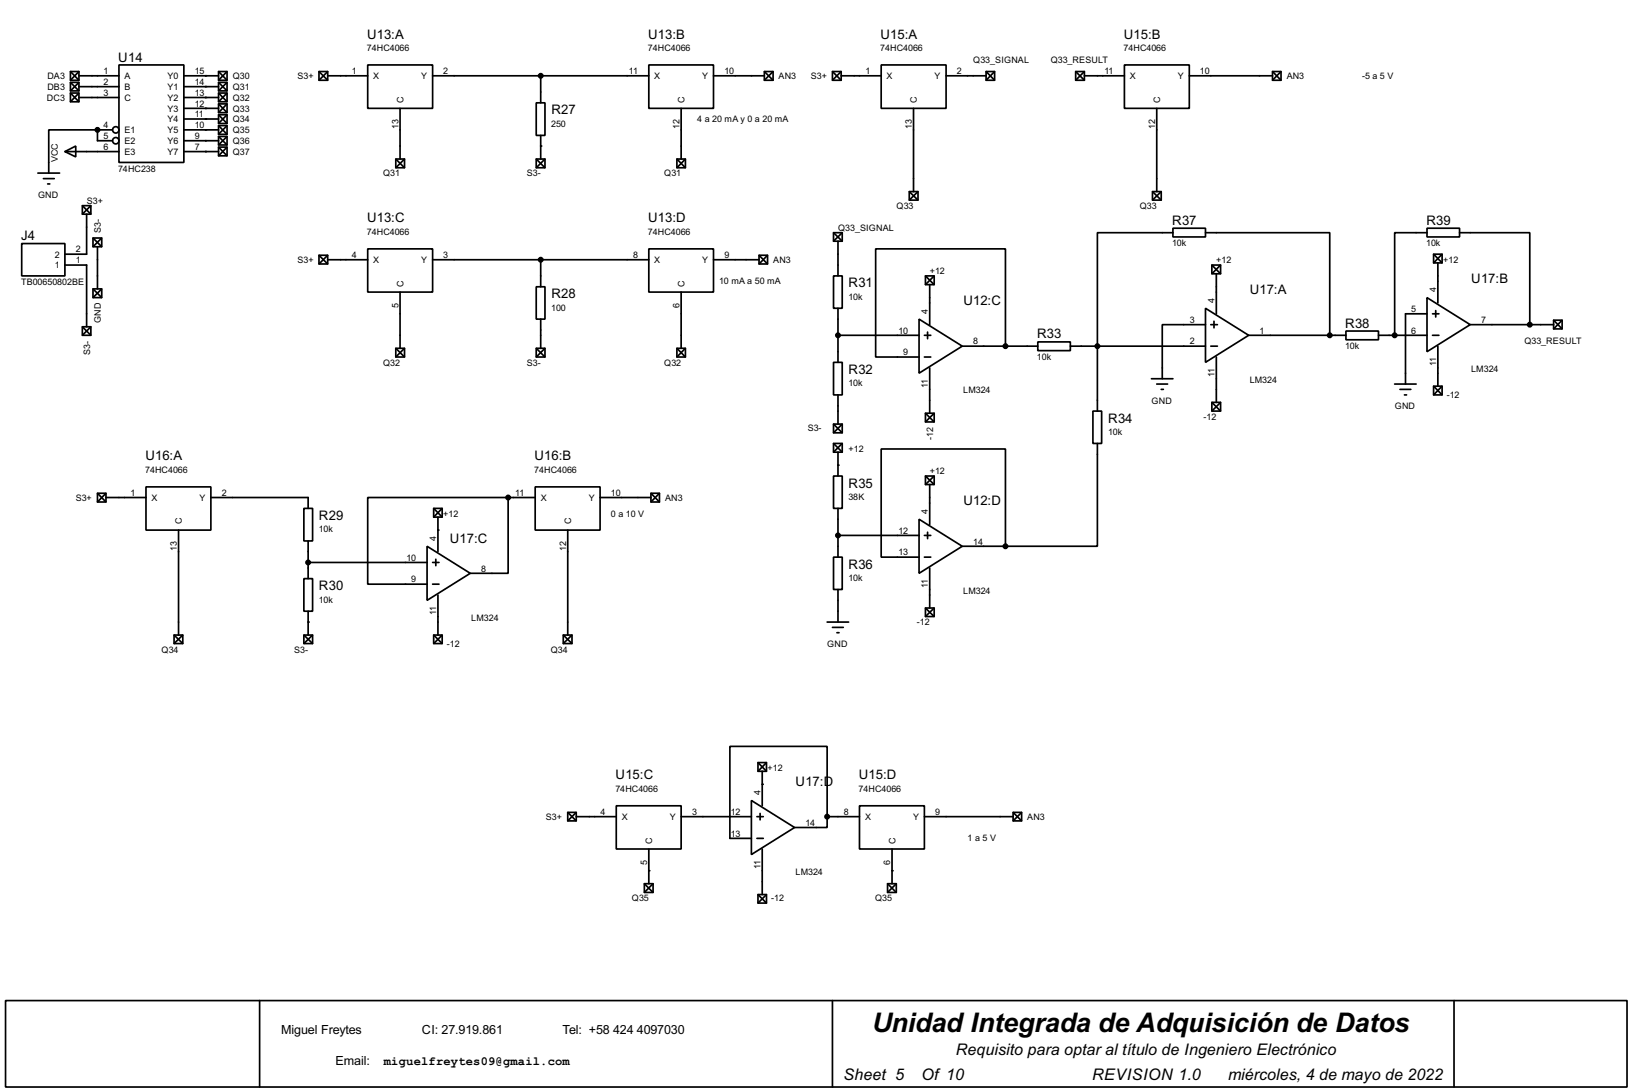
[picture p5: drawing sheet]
<svg xmlns="http://www.w3.org/2000/svg" width="383mm" height="256mm" viewBox="0 0 383 256" stroke-linecap="round" stroke-linejoin="round" font-family="sans-serif">
<g fill="none" stroke="#000" stroke-width=".4">
<path d="M16.6 16.8h2v2.1h-2zM16.6 19.4h2v2h-2zM16.6 16.8l2 2.1M16.6 19.4l2 2M18.6 17.8h9.4M18.6 16.8l-2 2.1M18.6 19.4l-2 2M28 15.3h15.2v22.9h-15.2zM43.2 17.8h8.2M51.4 16.8h2v2.1h-2zM51.4 19.4h2v2h-2zM51.4 16.8l2 2.1"/>
<path d="M51.4 19.4l2 2M53.4 16.8l-2 2.1M53.4 19.4l-2 2M75 16.8h2v2.1h-2zM75 16.8l2 2.1M77 17.8h9.4M77 16.8l-2 2.1M86.4 15.3h15.3v10.2h-15.3zM101.7 17.8h50.8M127.1 17.8v6.4M152.5 15.3h15.2v10.2h-15.2zM167.7 17.8h11.9"/>
<path d="M179.6 16.8h2.1v2.1h-2.1zM179.6 16.8l2.1 2.1M181.7 16.8l-2.1 2.1M195.6 16.8h2.1v2.1h-2.1zM195.6 16.8l2.1 2.1M197.7 17.8h9.4M197.7 16.8l-2.1 2.1M207.1 15.3h15.2v10.2h-15.2zM222.3 17.8h9.4M231.7 16.8h2v2.1h-2zM231.7 16.8l2 2.1M233.7 16.8l-2 2.1"/>
<path d="M252.8 16.8h2v2.1h-2zM252.8 16.8l2 2.1M254.8 17.8h9.4M254.8 16.8l-2 2.1M264.2 15.3h15.3v10.2h-15.3zM279.5 17.8h19.5M299 16.8h2v2.1h-2zM299 16.8l2 2.1M301 16.8l-2 2.1M15.3 35.6l2.5-1.3v2.6zM15.3 35.6h12.7M16.6 21.9h2v2h-2z"/>
<path d="M16.6 21.9l2 2M18.6 20.4h9.4M18.6 22.9h9.4M18.6 21.9l-2 2M22.9 30.5h-11.4v10.2M22.9 30.5v2.6h3.6M22.9 30.5h3.6M43.2 20.4h8.2M43.2 35.6h8.2M43.2 22.9h8.2M43.2 25.5h8.2M43.2 28h8.2"/>
<path d="M43.2 30.5h8.2M43.2 33.1h8.2M51.4 21.9h2v2h-2zM51.4 24.4h2v2.1h-2zM51.4 27h2v2h-2zM51.4 29.5h2v2.1h-2zM51.4 32.1h2v2h-2zM51.4 34.6h2v2h-2zM51.4 21.9l2 2M51.4 24.4l2 2.1M51.4 27l2 2M51.4 29.5l2 2.1"/>
<path d="M51.4 32.1l2 2M51.4 34.6l2 2M53.4 21.9l-2 2M53.4 24.4l-2 2.1M53.4 27l-2 2M53.4 29.5l-2 2.1M53.4 32.1l-2 2M53.4 34.6l-2 2M93 37.4h2.1v2h-2.1zM93 37.4l2.1 2M94 25.5v11.9M95.1 37.4l-2.1 2"/>
<path d="M126 37.4h2.1v2h-2.1zM126 24.2h2.1v7.6h-2.1zM126 37.4l2.1 2M127.1 31.8v5.6M128.1 37.4l-2.1 2M159.1 37.4h2v2h-2zM159.1 37.4l2 2M160.1 25.5v11.9M161.1 37.4l-2 2M214.7 25.5v19.5M271.8 25.5v19.5M5.1 57.2h10.2v7.6h-10.2z"/>
<path d="M8.9 40.7h5.1M10.2 42h2.6M11.2 43.2h.5M19.4 48.3h2v2h-2zM19.4 48.3l2 2M20.4 50.3v9.4h-5.1M21.4 48.3l-2 2M21.9 55.9h2v2.1h-2zM21.9 55.9l2 2.1M22.9 58v9.9M23.9 55.9l-2 2.1M75 60h2v2h-2z"/>
<path d="M75 60l2 2M77 60l-2 2M86.4 58.5h15.3v10.1h-15.3zM152.5 58.5h15.2v10.1h-15.2zM178.4 60h2v2h-2zM178.4 60l2 2M180.4 60l-2 2M195.9 54.7h2v2h-2zM195.9 54.7l2 2M196.9 56.7v8.1M197.9 54.7l-2 2M213.7 45h2v2h-2z"/>
<path d="M213.7 45l2 2M215.7 45l-2 2M270.8 45h2.1v2h-2.1zM270.8 45l2.1 2M272.9 45l-2.1 2M275.6 53.6h7.7v2.1h-7.7zM275.6 54.7h-17.7v41.9M283.3 54.7h29.2v24.1M335.3 53.6h7.7v2.1h-7.7zM335.3 54.7h-7.6v24.1M336.9 59.7h2v2.1h-2zM336.9 59.7l2 2.1"/>
<path d="M338.9 59.7l-2 2.1M343 54.7h16.5v21.6M15.3 62.3h5.1v14.5M19.4 76.8h2v2h-2zM19.4 76.8l2 2M21.4 76.8l-2 2M21.9 67.9h2v2h-2zM21.9 67.9l2 2M23.9 67.9l-2 2M77 61h9.4M94 68.6v13.2M101.7 61h50.8"/>
<path d="M126 67.4h2.1v7.6h-2.1zM127.1 61v6.4M127.1 75v6.8M160.1 68.6v13.2M167.7 61h10.7M195.9 64.8h2v7.6h-2zM196.9 72.4v12.7M196.9 78.8h19.1M216 75l10.1 6.3-10.1 6.4zM217.2 78.8h1.5M217.5 64.8h2v2.1h-2zM217.5 64.8l2 2.1"/>
<path d="M218 78v1.6M218.5 66.9v9.4M219.5 64.8l-2 2.1M283.3 72.4l10.1 6.4-10.1 6.3zM283.3 76.3h-10.2v12.7M284.5 76.3h1.6M284.8 62.3h2v2h-2zM284.8 62.3l2 2M285.3 75.5v1.5M285.8 64.3v9.4M286.8 62.3l-2 2M293.4 78.8h22.9"/>
<path d="M316.3 77.8h7.6v2h-7.6zM323.9 78.8h11.4M335.3 69.9l10.2 6.4-10.2 6.3zM335.3 73.7h-5v16.5M336.6 78.8h1.5M336.6 73.7h1.5M337.4 73v1.5M337.9 61.8v9.4M345.5 76.3h19.6M365.1 75.2h2v2.1h-2zM365.1 75.2l2 2.1M367.1 75.2l-2 2.1"/>
<path d="M93 81.8h2.1v2.1h-2.1zM93 81.8l2.1 2.1M95.1 81.8l-2.1 2.1M126 81.8h2.1v2.1h-2.1zM126 81.8l2.1 2.1M128.1 81.8l-2.1 2.1M159.1 81.8h2v2.1h-2zM159.1 81.8l2 2.1M161.1 81.8l-2 2.1M195.9 85.1h2v7.7h-2zM195.9 99.6h2v2.1h-2zM195.9 99.6l2 2.1"/>
<path d="M196.9 92.8v6.8M197.9 99.6l-2 2.1M217.2 83.9h1.5M217.5 97.1h2v2h-2zM217.5 97.1l2 2M218.5 86.4v10.7M219.5 97.1l-2 2M226.1 81.3h17.8M236.3 81.3v-22.8h-30.5v25.4h10.2M243.9 80.3h7.6v2.1h-7.6zM251.5 81.3h31.8M256.8 96.6h2.1v7.6h-2.1z"/>
<path d="M270.6 89h5M271.8 90.2h2.6M272.9 91.5h.5M284.5 81.3h1.6M284.8 94.5h2v2.1h-2zM284.8 94.5l2 2.1M285.8 83.9v10.6M286.8 94.5l-2 2.1M327.7 90.2h5.1M329 91.5h2.5M330 92.8h.5M336.9 90.7h2v2.1h-2z"/>
<path d="M336.9 90.7l2 2.1M337.9 81.3v9.4M338.9 90.7l-2 2.1M22.9 115.9h2v2h-2zM22.9 115.9l2 2M24.9 116.9h9.4M24.9 115.9l-2 2M34.3 114.4h15.3v10.1h-15.3zM49.6 116.9h22.8v2.5M71.4 119.4h2.1v7.7h-2.1zM101.9 119.4h2v2.1h-2zM101.9 119.4l2 2.1"/>
<path d="M103.9 119.4l-2 2.1M119.4 116.9h-33v20.3h14M119.4 116.9v17.8h-8.9M119.4 116.9h6.4M125.8 114.4h15.2v10.1h-15.2zM141 116.9h12M153 115.9h2v2h-2zM153 115.9l2 2M155 115.9l-2 2M195.9 111.8h2v7.6h-2zM195.9 104.2h2v2h-2zM195.9 104.2l2 2"/>
<path d="M196.9 106.2v5.6M196.9 119.4v11.5M197.9 104.2l-2 2M217.5 111.8h2v2h-2zM217.5 111.8l2 2M218.5 113.8v9.4M219.5 111.8l-2 2M257.9 104.2v24.1h-21.6M42 124.5v24.7M71.4 135.9h2.1v7.7h-2.1zM72.4 127.1v8.8M72.4 132.1h28"/>
<path d="M100.4 128.3l10.1 6.4-10.1 6.3zM101.7 132.1h1.5M101.7 137.2h1.5M102.4 131.4v1.5M102.9 121.5v8.1M102.9 139.8v9.4M133.4 124.5v24.7M195.9 130.9h2v7.6h-2zM196.9 138.5v7.6M196.9 125.8h19.1M216 122l10.1 6.3-10.1 6.4zM217.2 125.8h1.5"/>
<path d="M217.2 130.9h1.5M218 125v1.5M218.5 133.4v9.4M226.1 128.3h10.2M236.3 128.3v-22.8h-29.2v25.4h8.9M40.9 149.2h2.1v2h-2.1zM40.9 149.2l2.1 2M43 149.2l-2.1 2M71.4 149.2h2.1v2h-2.1zM71.4 149.2l2.1 2M72.4 143.6v5.6M73.5 149.2l-2.1 2"/>
<path d="M101.9 149.2h2v2h-2zM101.9 149.2l2 2M103.9 149.2l-2 2M132.4 149.2h2v2h-2zM132.4 149.2l2 2M134.4 149.2l-2 2M194.4 146.1h5M195.6 147.4h2.6M196.7 148.6h.5M217.5 142.8h2v2h-2zM217.5 142.8l2 2M219.5 142.8l-2 2"/>
<path d="M178.1 179.1h2v2.1h-2zM178.1 179.1l2 2.1M180.1 179.1l-2 2.1M133.4 190.8h2v2h-2zM133.4 190.8l2 2M135.4 191.8h9.4M135.4 190.8l-2 2M144.8 189.3h15.3v10.1h-15.3zM152.5 199.4v8.2M160.1 191.8h16.5M176.6 188l10.1 6.4-10.1 6.3zM177.9 191.8h1.5"/>
<path d="M177.9 196.9h1.5M178.6 191.1v1.5M179.1 181.2v8.1M179.1 199.4v10.7M194.4 191.8v2.6h-7.7M194.4 191.8v-16.5h-22.9v21.6h5.1M194.4 191.8h7.6M202 189.3h15.2v10.1h-15.2zM209.6 199.4v8.2M217.2 191.8h20.9M238.1 190.8h2v2h-2zM238.1 190.8l2 2"/>
<path d="M240.1 190.8l-2 2M151.4 207.6h2.1v2h-2.1zM151.4 207.6l2.1 2M153.5 207.6l-2.1 2M178.1 210.1h2v2h-2zM178.1 210.1l2 2M180.1 210.1l-2 2M208.6 207.6h2v2h-2zM208.6 207.6l2 2M210.6 207.6l-2 2M1.3 235h381v20.3h-381zM61 235v20.3"/>
<path d="M195.6 235v20.3M341.7 235v20.3"/>
<circle cx="27.2" cy="33.1" r=".75"/>
<circle cx="27.2" cy="30.5" r=".75"/>
</g>
<g fill="#000">
<circle cx="48.3" cy="17.8" r=".2"/>
<circle cx="22.9" cy="30.5" r=".2"/>
<circle cx="48.3" cy="35.6" r=".2"/>
<circle cx="48.3" cy="28" r=".2"/>
<circle cx="48.3" cy="30.5" r=".2"/>
<circle cx="48.3" cy="20.4" r=".2"/>
<circle cx="48.3" cy="22.9" r=".2"/>
<circle cx="48.3" cy="25.5" r=".2"/>
<circle cx="48.3" cy="33.1" r=".2"/>
<circle cx="127.1" cy="34.3" r=".2"/>
<circle cx="196.9" cy="109.3" r=".2"/>
<circle cx="102.9" cy="124.5" r=".2"/>
<circle cx="72.4" cy="146.1" r=".2"/>
<circle cx="179.1" cy="184.2" r=".2"/>
<circle cx="152.5" cy="204.5" r=".2"/>
<circle cx="209.6" cy="204.5" r=".2"/>
</g>
<g fill="#000" stroke="#000" stroke-width=".4">
<circle cx="127" cy="17.8" r=".5"/>
<circle cx="22.9" cy="30.5" r=".5"/>
<circle cx="127" cy="61" r=".5"/>
<circle cx="196.9" cy="78.8" r=".5"/>
<circle cx="312.4" cy="78.8" r=".5"/>
<circle cx="327.7" cy="78.8" r=".5"/>
<circle cx="359.4" cy="76.3" r=".5"/>
<circle cx="236.2" cy="81.3" r=".5"/>
<circle cx="257.8" cy="81.3" r=".5"/>
<circle cx="119.4" cy="116.9" r=".5"/>
<circle cx="72.4" cy="132.1" r=".5"/>
<circle cx="196.9" cy="125.8" r=".5"/>
<circle cx="236.2" cy="128.3" r=".5"/>
<circle cx="194.3" cy="191.8" r=".5"/>
</g>
<text font-size="7.1" x="204.9" y="242.3">Unidad Integrada de Adquisición de Datos</text>
<g font-size="4.2">
<text x="224.6" y="247.8">Requisito para optar al título de Ingeniero Electrónico</text>
<text x="198.2" y="253.7">Sheet 5</text>
<text x="216.5" y="253.7">Of 10</text>
<text x="256.6" y="253.7">REVISION 1.0</text>
<text x="288.6" y="253.7">miércoles, 4 de mayo de 2022</text>
</g>
<g font-size="3.5">
<text x="86.3" y="9.1">U13:A</text>
<text x="152.3" y="9.1">U13:B</text>
<text x="206.9" y="9.1">U15:A</text>
<text x="264.1" y="9.1">U15:B</text>
<text x="27.8" y="14.5">U14</text>
<text x="129.6" y="26.8">R27</text>
<text x="86.3" y="52.2">U13:C</text>
<text x="152.3" y="52.2">U13:D</text>
<text x="275.5" y="52.8">R37</text>
<text x="335.2" y="52.8">R39</text>
<text x="5" y="56.4">J4</text>
<text x="129.6" y="70.1">R28</text>
<text x="199.4" y="67.5">R31</text>
<text x="226.4" y="71.6">U12:C</text>
<text x="293.7" y="69.1">U17:A</text>
<text x="345.7" y="66.6">U17:B</text>
<text x="316.1" y="76.9">R38</text>
<text x="243.7" y="79.5">R33</text>
<text x="199.4" y="87.8">R32</text>
<text x="260.4" y="99.3">R34</text>
<text x="34.2" y="108.2">U16:A</text>
<text x="125.6" y="108.2">U16:B</text>
<text x="199.4" y="114.5">R35</text>
<text x="226.4" y="118.6">U12:D</text>
<text x="75" y="122.1">R29</text>
<text x="105.7" y="127.5">U17:C</text>
<text x="199.4" y="133.6">R36</text>
<text x="75" y="138.6">R30</text>
<text x="144.7" y="183.1">U15:C</text>
<text x="187" y="184.7">U17:D</text>
<text x="201.8" y="183.1">U15:D</text>
</g>
<g font-size="3.3">
<text x="66.1" y="242.8">Miguel Freytes</text>
<text x="99.2" y="242.8">CI: 27.919.861</text>
<text x="132.2" y="242.8">Tel: +58</text>
<text x="144.1" y="242.8">424</text>
<text x="149.7" y="242.8">4097030</text>
<text x="78.8" y="250.2">Email:</text>
</g>
<text font-size="3.2" x="90.2" y="250.2">miguelfreytes09@gmail.com</text>
<g font-size="2.4">
<text x="86.2" y="12">74HC4066</text>
<text x="152.3" y="12">74HC4066</text>
<text x="206.9" y="12">74HC4066</text>
<text x="264" y="12">74HC4066</text>
<text x="24.3" y="17.4">1</text>
<text x="45.8" y="17.4">15</text>
<text x="82.7" y="17.4">1</text>
<text x="104.2" y="17.4">2</text>
<text x="147.8" y="17.4">11</text>
<text x="170.2" y="17.4">10</text>
<text x="203.4" y="17.4">1</text>
<text x="224.8" y="17.4">2</text>
<text x="228.7" y="14.8">Q33_SIGNAL</text>
<text x="246.9" y="14.8">Q33_RESULT</text>
<text x="259.5" y="17.4">11</text>
<text x="282" y="17.4">10</text>
<text x="11" y="23.7">DC3</text>
<text x="11.1" y="18.6">DA3</text>
<text x="11.1" y="21.2">DB3</text>
<text x="24.3" y="20">2</text>
<text x="24.3" y="22.5">3</text>
<text x="29.3" y="18.6">A</text>
<text x="29.3" y="21.2">B</text>
<text x="29.3" y="23.7">C</text>
<text x="39.4" y="18.6">Y0</text>
<text x="39.4" y="21.2">Y1</text>
<text x="39.4" y="23.7">Y2</text>
<text x="45.8" y="20">14</text>
<text x="45.8" y="22.5">13</text>
<text x="54.7" y="18.6">Q30</text>
<text x="54.7" y="21.2">Q31</text>
<text x="54.7" y="23.7">Q32</text>
<text x="69.9" y="18.6">S3+</text>
<text x="87.7" y="18.6">X</text>
<text x="98.9" y="18.6">Y</text>
<text x="153.7" y="18.6">X</text>
<text x="165" y="18.6">Y</text>
<text x="182.9" y="18.6">AN3</text>
<text x="190.5" y="18.6">S3+</text>
<text x="208.3" y="18.6">X</text>
<text x="219.6" y="18.6">Y</text>
<text x="265.5" y="18.6">X</text>
<text x="276.7" y="18.6">Y</text>
<text x="302.3" y="18.6">AN3</text>
<text x="320.1" y="18.6">-5 a 5 V</text>
<text x="39.4" y="26.2">Y3</text>
<text x="39.4" y="28.8">Y4</text>
<text x="45.8" y="25">12</text>
<text x="45.8" y="27.5">11</text>
<text x="54.7" y="26.2">Q33</text>
<text x="54.7" y="28.8">Q34</text>
<text x="94.8" y="24.1" transform="rotate(-90 94.8 24.1)">C</text>
<text x="129.5" y="29.7">250</text>
<text x="160.9" y="24.1" transform="rotate(-90 160.9 24.1)">C</text>
<text x="163.9" y="28.7">4 a 20 mA y 0 a 20 mA</text>
<text x="215.5" y="24.1" transform="rotate(-90 215.5 24.1)">C</text>
<text x="272.6" y="24.1" transform="rotate(-90 272.6 24.1)">C</text>
<text x="24.3" y="35.2">6</text>
<text x="24.3" y="32.7">5</text>
<text x="24.3" y="30.1">4</text>
<text x="29.3" y="33.9">E2</text>
<text x="29.3" y="31.3">E1</text>
<text x="39.4" y="31.3">Y5</text>
<text x="39.4" y="33.9">Y6</text>
<text x="45.8" y="30.1">10</text>
<text x="45.8" y="32.7">9</text>
<text x="45.8" y="35.2">7</text>
<text x="54.7" y="31.3">Q35</text>
<text x="54.7" y="33.9">Q36</text>
<text x="93.6" y="30.3" transform="rotate(-90 93.6 30.3)">13</text>
<text x="159.7" y="30.3" transform="rotate(-90 159.7 30.3)">12</text>
<text x="214.3" y="30.3" transform="rotate(-90 214.3 30.3)">13</text>
<text x="271.4" y="30.3" transform="rotate(-90 271.4 30.3)">12</text>
<text x="13.6" y="38.1" transform="rotate(-90 13.6 38.1)">VCC</text>
<text x="27.8" y="40.3">74HC238</text>
<text x="29.3" y="36.4">E3</text>
<text x="39.4" y="36.4">Y7</text>
<text x="54.7" y="36.4">Q37</text>
<text x="90" y="41.5">Q31</text>
<text x="123.8" y="41.5">S3-</text>
<text x="156.1" y="41.5">Q31</text>
<text x="8.9" y="46.6">GND</text>
<text x="20.4" y="47.8">S3+</text>
<text x="210.7" y="49.1">Q33</text>
<text x="267.8" y="49.1">Q33</text>
<text x="17.8" y="59.3">2</text>
<text x="23.7" y="54.6" transform="rotate(-90 23.7 54.6)">S3-</text>
<text x="86.2" y="55.1">74HC4066</text>
<text x="152.3" y="55.1">74HC4066</text>
<text x="196.9" y="54.2">Q33_SIGNAL</text>
<text x="275.4" y="57.9">10k</text>
<text x="335.1" y="57.9">10k</text>
<text x="12.9" y="63.1">1</text>
<text x="12.9" y="60.5">2</text>
<text x="17.8" y="61.9">1</text>
<text x="69.9" y="61.8">S3+</text>
<text x="82.7" y="60.6">4</text>
<text x="87.7" y="61.8">X</text>
<text x="98.9" y="61.8">Y</text>
<text x="104.2" y="60.6">3</text>
<text x="148.8" y="60.6">8</text>
<text x="153.7" y="61.8">X</text>
<text x="165" y="61.8">Y</text>
<text x="170.2" y="60.6">9</text>
<text x="181.7" y="61.8">AN3</text>
<text x="218.5" y="64.3">+12</text>
<text x="285.8" y="61.8">+12</text>
<text x="339.1" y="61.8">+12</text>
<text x="4.9" y="67">TB00650802BE</text>
<text x="94.8" y="67.3" transform="rotate(-90 94.8 67.3)">C</text>
<text x="160.9" y="67.3" transform="rotate(-90 160.9 67.3)">C</text>
<text x="169" y="66.8">10 mA a 50 mA</text>
<text x="199.4" y="70.4">10k</text>
<text x="285.4" y="71.2" transform="rotate(-90 285.4 71.2)">4</text>
<text x="337.5" y="68.6" transform="rotate(-90 337.5 68.6)">4</text>
<text x="23.7" y="75.9" transform="rotate(-90 23.7 75.9)">GND</text>
<text x="93.6" y="72.3" transform="rotate(-90 93.6 72.3)">5</text>
<text x="129.5" y="73">100</text>
<text x="159.7" y="72.3" transform="rotate(-90 159.7 72.3)">6</text>
<text x="218" y="73.7" transform="rotate(-90 218 73.7)">4</text>
<text x="279.6" y="75.8">3</text>
<text x="331.6" y="73.3">5</text>
<text x="348" y="75.8">7</text>
<text x="21.2" y="83.3" transform="rotate(-90 21.2 83.3)">S3-</text>
<text x="211.1" y="78.3">10</text>
<text x="212.3" y="83.5">9</text>
<text x="228.7" y="80.9">8</text>
<text x="279.6" y="80.9">2</text>
<text x="296" y="78.3">1</text>
<text x="316.1" y="82">10k</text>
<text x="331.6" y="78.3">6</text>
<text x="358.2" y="80.8">Q33_RESULT</text>
<text x="90" y="85.9">Q32</text>
<text x="123.8" y="85.9">S3-</text>
<text x="156.1" y="85.9">Q32</text>
<text x="243.7" y="84.6">10k</text>
<text x="285.4" y="88.5" transform="rotate(-90 285.4 88.5)">11</text>
<text x="293.6" y="89.9">LM324</text>
<text x="337.5" y="86" transform="rotate(-90 337.5 86)">11</text>
<text x="345.7" y="87.3">LM324</text>
<text x="199.4" y="90.8">10k</text>
<text x="218" y="91.1" transform="rotate(-90 218 91.1)">11</text>
<text x="226.3" y="92.4">LM324</text>
<text x="270.6" y="94.8">GND</text>
<text x="340" y="93.6">-12</text>
<text x="189.8" y="101.2">S3-</text>
<text x="282.8" y="98.6">-12</text>
<text x="327.7" y="96.1">GND</text>
<text x="199.4" y="106.3">+12</text>
<text x="219.3" y="103.4" transform="rotate(-90 219.3 103.4)">-12</text>
<text x="260.4" y="102.2">10k</text>
<text x="34.1" y="111.1">74HC4066</text>
<text x="125.6" y="111.1">74HC4066</text>
<text x="218.5" y="111.3">+12</text>
<text x="17.8" y="117.7">S3+</text>
<text x="30.7" y="116.5">1</text>
<text x="35.6" y="117.7">X</text>
<text x="46.9" y="117.7">Y</text>
<text x="52.1" y="116.5">2</text>
<text x="121.1" y="116.5">11</text>
<text x="127.1" y="117.7">X</text>
<text x="138.3" y="117.7">Y</text>
<text x="143.6" y="116.5">10</text>
<text x="156.3" y="117.7">AN3</text>
<text x="199.4" y="117.4">38K</text>
<text x="42.8" y="123.2" transform="rotate(-90 42.8 123.2)">C</text>
<text x="74.9" y="125">10k</text>
<text x="104.2" y="121.5">+12</text>
<text x="134.2" y="123.2" transform="rotate(-90 134.2 123.2)">C</text>
<text x="143.6" y="121.4">0 a 10 V</text>
<text x="211.1" y="125.4">12</text>
<text x="218" y="120.7" transform="rotate(-90 218 120.7)">4</text>
<text x="41.6" y="129.4" transform="rotate(-90 41.6 129.4)">13</text>
<text x="95.5" y="131.7">10</text>
<text x="102.5" y="127" transform="rotate(-90 102.5 127)">4</text>
<text x="133" y="129.3" transform="rotate(-90 133 129.3)">12</text>
<text x="211.1" y="130.5">13</text>
<text x="228.7" y="127.9">14</text>
<text x="96.7" y="136.8">9</text>
<text x="113.1" y="134.3">8</text>
<text x="199.4" y="136.5">10k</text>
<text x="74.9" y="141.6">10k</text>
<text x="218" y="138" transform="rotate(-90 218 138)">11</text>
<text x="226.3" y="139.4">LM324</text>
<text x="102.5" y="144.4" transform="rotate(-90 102.5 144.4)">11</text>
<text x="110.7" y="145.8">LM324</text>
<text x="215.5" y="146.9">-12</text>
<text x="38" y="153.3">Q34</text>
<text x="69.1" y="153.3">S3-</text>
<text x="105" y="152">-12</text>
<text x="129.4" y="153.3">Q34</text>
<text x="194.4" y="152">GND</text>
<text x="180.4" y="181.2">+12</text>
<text x="141.1" y="191.4">4</text>
<text x="144.6" y="186">74HC4066</text>
<text x="162.6" y="191.4">3</text>
<text x="171.7" y="191.4">12</text>
<text x="178.7" y="186.7" transform="rotate(-90 178.7 186.7)">4</text>
<text x="198.3" y="191.4">8</text>
<text x="201.8" y="186">74HC4066</text>
<text x="219.8" y="191.4">9</text>
<text x="128.3" y="192.6">S3+</text>
<text x="146.1" y="192.6">X</text>
<text x="157.4" y="192.6">Y</text>
<text x="171.7" y="196.5">13</text>
<text x="189.3" y="194">14</text>
<text x="203.3" y="192.6">X</text>
<text x="214.5" y="192.6">Y</text>
<text x="227.4" y="197.6">1 a 5 V</text>
<text x="241.4" y="192.6">AN3</text>
<text x="152" y="203.1" transform="rotate(-90 152 203.1)">5</text>
<text x="153.3" y="198.1" transform="rotate(-90 153.3 198.1)">C</text>
<text x="209.2" y="203.1" transform="rotate(-90 209.2 203.1)">6</text>
<text x="210.4" y="198.1" transform="rotate(-90 210.4 198.1)">C</text>
<text x="178.7" y="204.1" transform="rotate(-90 178.7 204.1)">11</text>
<text x="186.9" y="205.5">LM324</text>
<text x="148.5" y="211.7">Q35</text>
<text x="181.2" y="211.7">-12</text>
<text x="205.6" y="211.7">Q35</text>
</g>
</svg>
